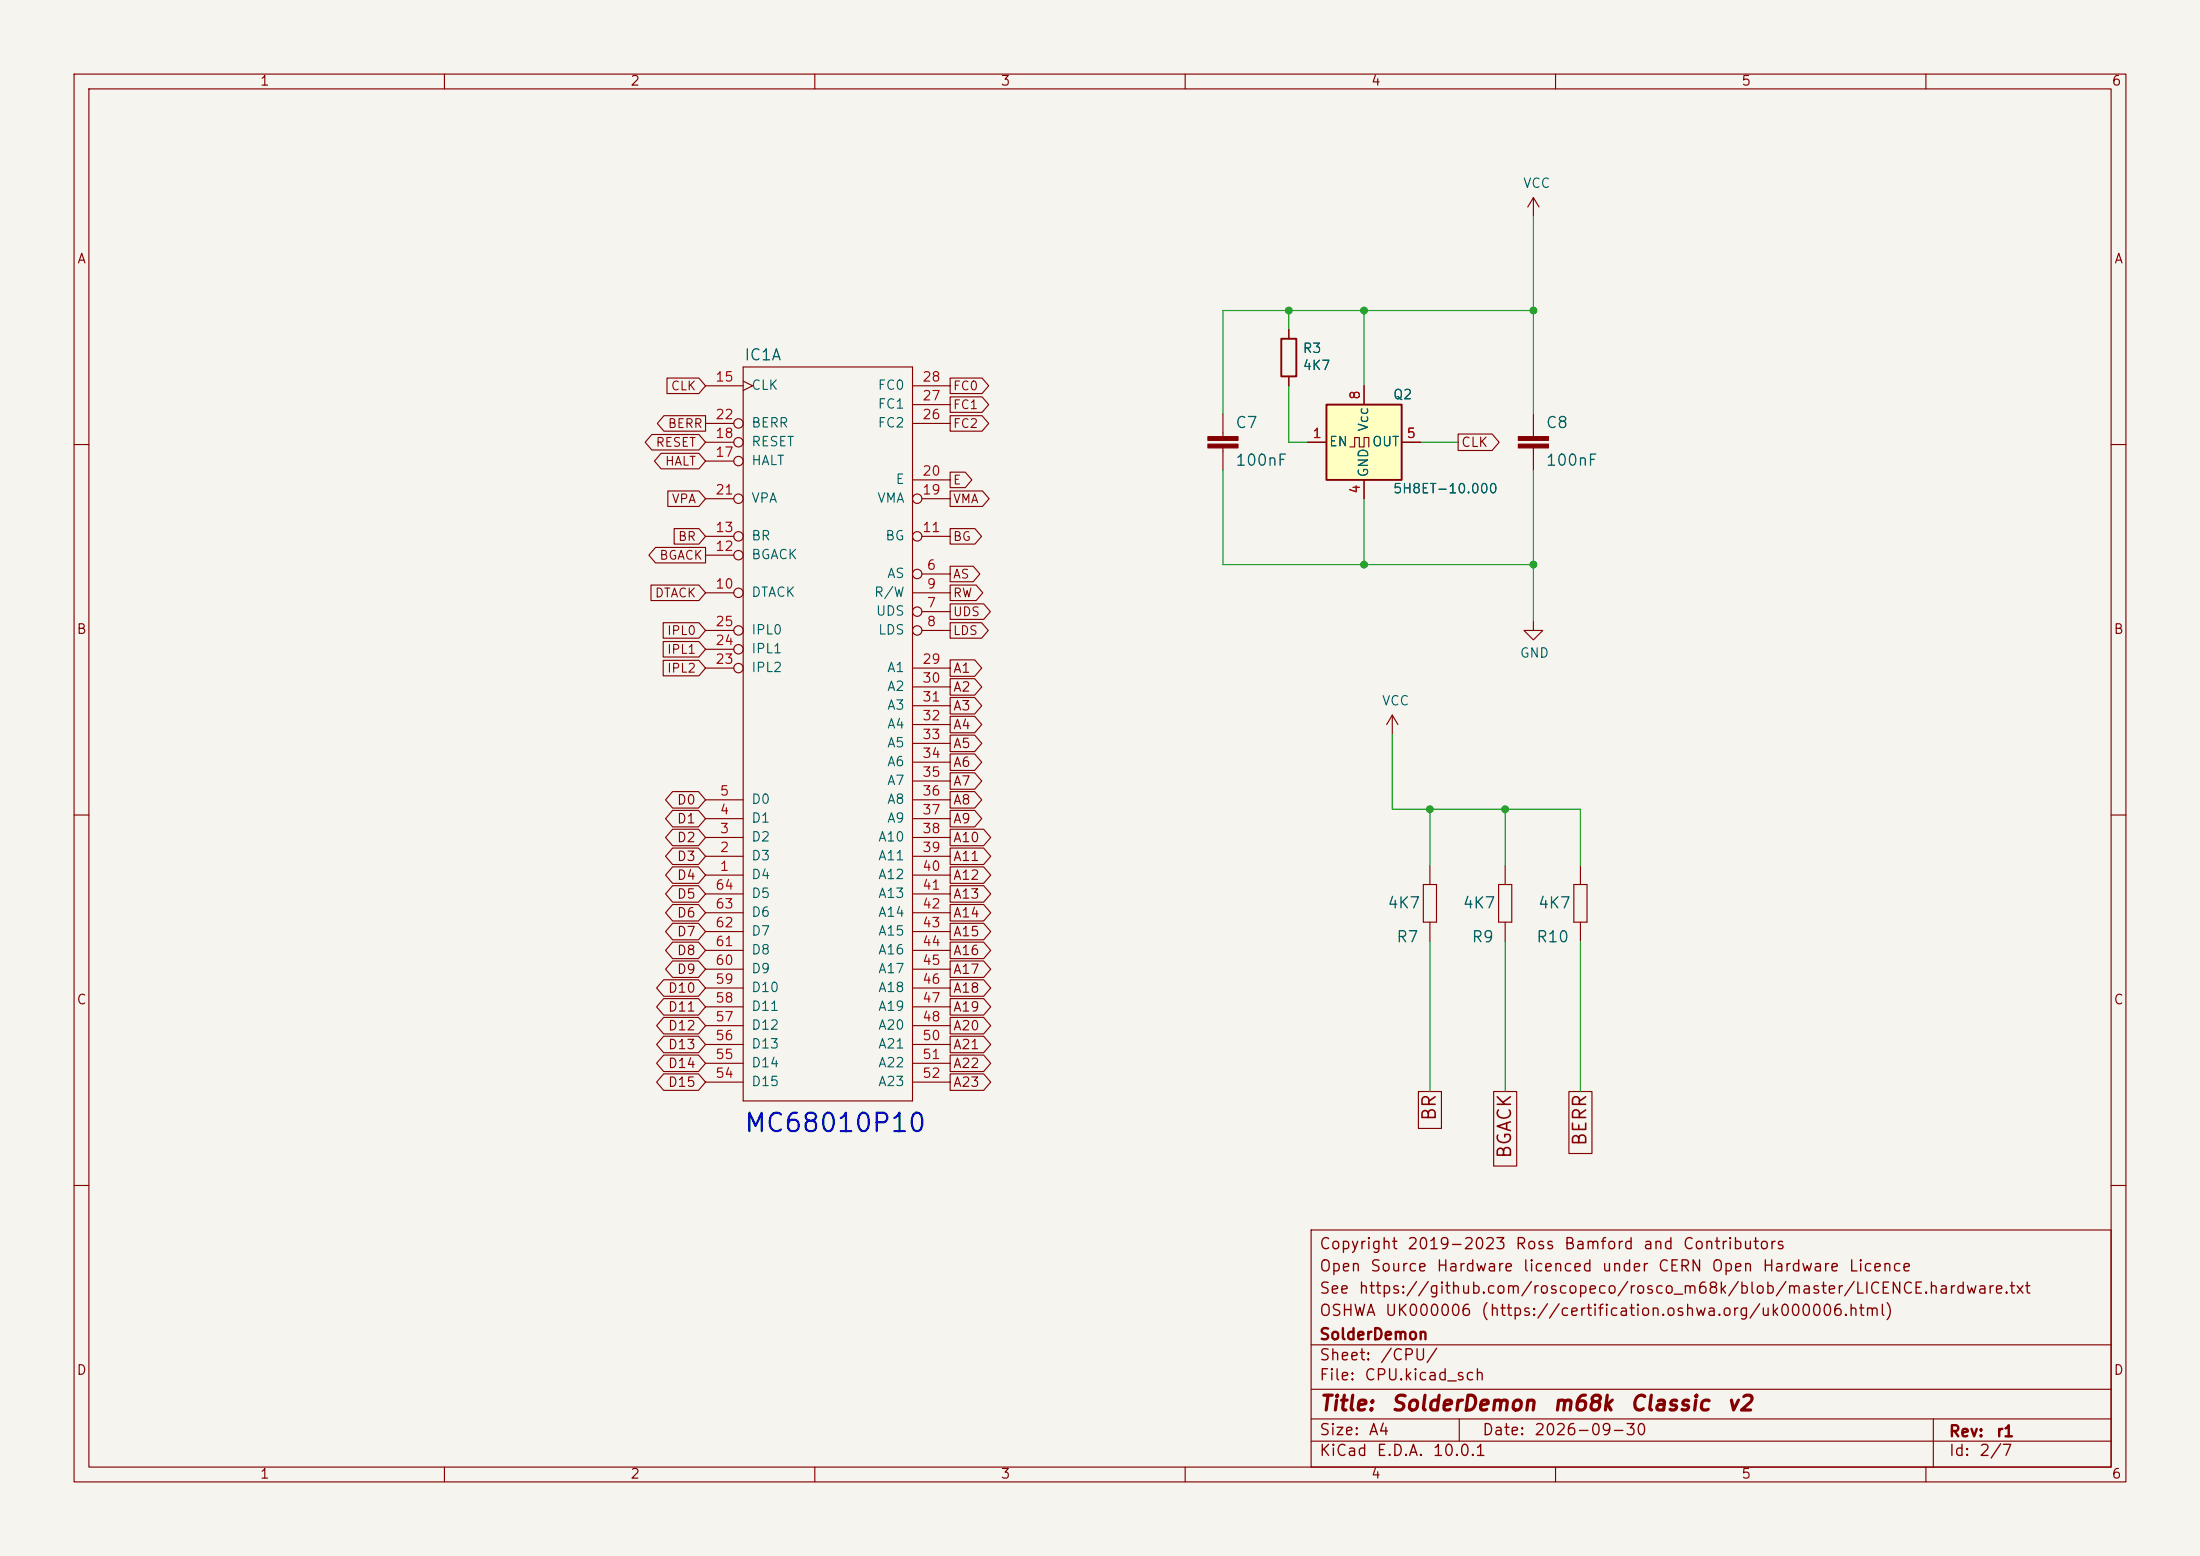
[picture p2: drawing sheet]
<svg xmlns="http://www.w3.org/2000/svg" width="297mm" height="210mm" viewBox="0 0 297 210" stroke-linecap="round" stroke-linejoin="round" font-family="sans-serif">
<path d="M0 0h297v210h-297z" fill="#f5f4ef" stroke="#f5f4ef" stroke-width=".14"/>
<g fill="none" stroke="#840000" stroke-width=".15">
<path d="M10 10h277v190h-277zM12 12h273v186h-273zM60 10v2M110 10v2M160 10v2M210 10v2M260 10v2M207 26.7l-.8 1.2M207 26.7l.8 1.2M207 26.7v2.5M95.2 52.1h5.1M95.2 59.7h3.9"/>
<path d="M95.2 57.2h3.9M100.3 51.4l1.3 .7-1.3 .6M100.3 49.5h22.9v99.1h-22.9zM123.2 52.1h5.1M123.2 57.2h5.1M123.2 54.6h5.1M165.1 55.9v3M174 44.5v1.2M174 50.8v1.3M207 55.9v3M10 60h2M95.2 72.4h3.9"/>
<path d="M95.2 74.9h3.9M95.2 62.2h3.9M95.2 67.3h3.9M123.2 64.8h5.1M124.5 77.5h3.8M124.5 72.4h3.8M124.5 67.3h3.8M165.1 60.5v3M207 60.5v3M285 60h2M95.2 85.1h3.9M95.2 80h3.9"/>
<path d="M95.2 90.2h3.9M95.2 87.6h3.9M123.2 80h5.1M123.2 90.2h5.1M123.2 92.7h5.1M123.2 95.3h5.1M123.2 97.8h5.1M124.5 82.6h3.8M124.5 85.1h3.8M188 96.5l-.8 1.3M188 96.5l.7 1.3M188 96.5v2.6"/>
<path d="M207 83.8v1.3h1.3l-1.3 1.3-1.3-1.3h1.3M10 110h2M95.2 118.1h5.1M95.2 115.6h5.1M95.2 113h5.1M95.2 110.5h5.1M95.2 108h5.1M123.2 118.1h5.1M123.2 115.6h5.1M123.2 113h5.1M123.2 110.5h5.1M123.2 108h5.1"/>
<path d="M123.2 100.3h5.1M123.2 102.9h5.1M123.2 105.4h5.1M192.2 119.4h1.7v5.1h-1.7zM193 116.8v2.6M202.3 119.4h1.8v5.1h-1.8zM203.2 116.8v2.6M212.5 119.4h1.7v5.1h-1.7zM213.4 116.8v2.6M285 110h2M95.2 120.7h5.1M95.2 123.2h5.1"/>
<path d="M95.2 125.7h5.1M95.2 128.3h5.1M95.2 130.8h5.1M95.2 133.4h5.1M95.2 135.9h5.1M95.2 138.4h5.1M123.2 120.7h5.1M123.2 123.2h5.1M123.2 125.7h5.1M123.2 128.3h5.1M123.2 130.8h5.1M123.2 133.4h5.1"/>
<path d="M123.2 135.9h5.1M123.2 138.4h5.1M193 124.5v2.5M203.2 124.5v2.5M213.4 124.5v2.5M95.2 141h5.1M95.2 143.5h5.1M95.2 146.1h5.1M123.2 141h5.1M123.2 143.5h5.1M123.2 146.1h5.1M10 160h2"/>
<path d="M177 166h108v32h-108zM285 160h2M60 198v2M110 198v2M160 198v2M177 194.5h108M177 191.5h108M177 187.5h108M177 181.5h108M197 191.5v3M210 198v2M260 198v2"/>
<path d="M261 191.5v6.5"/>
<circle cx="99.7" cy="57.1" r=".63"/>
<circle cx="99.7" cy="59.7" r=".63"/>
<circle cx="99.7" cy="72.4" r=".63"/>
<circle cx="99.7" cy="67.3" r=".63"/>
<circle cx="99.7" cy="62.2" r=".63"/>
<circle cx="99.7" cy="74.9" r=".63"/>
<circle cx="123.8" cy="72.4" r=".63"/>
<circle cx="123.8" cy="77.5" r=".63"/>
<circle cx="123.8" cy="67.3" r=".63"/>
<circle cx="99.7" cy="90.2" r=".63"/>
<circle cx="99.7" cy="85.1" r=".63"/>
<circle cx="99.7" cy="80" r=".63"/>
<circle cx="99.7" cy="87.6" r=".63"/>
<circle cx="123.8" cy="85.1" r=".63"/>
<circle cx="123.8" cy="82.5" r=".63"/>
</g>
<path d="M173 45.7h2v5.1h-2z" fill="none" stroke="#840000" stroke-width=".25"/>
<g fill="#840000" stroke="#840000" stroke-width=".15">
<path d="M163.1 58.9h4v.5h-4z"/>
<path d="M163.1 59.9h4v.6h-4z"/>
<path d="M205 58.9h4v.5h-4z"/>
<path d="M205 59.9h4v.6h-4z"/>
</g>
<path d="M179.1 54.6h10.1v10.2h-10.1z" fill="#ffffc2"/>
<path d="M179.1 54.6h10.1v10.2h-10.1z" fill="none" stroke="#840000" stroke-width=".25"/>
<g fill="none" stroke="#840000" stroke-width=".15">
<path d="M88 58.6h6.4l.8 1.1-.8 1h-6.4l-.9-1zM89.6 56.1h5.6v2.1h-5.6l-.9-1zM90 51h4.4l.8 1.1-.8 1h-4.4zM128.3 51h4.3l.9 1.1-.9 1h-4.3zM128.3 56.1h4.3l.9 1.1-.9 1h-4.3zM128.3 53.6h4.3l.9 1-.9 1.1h-4.3zM174 44.5v1.2M174 50.8v1.3M176.5 59.7h2.6M184.1 52.1v2.5M189.2 59.7h2.6M196.8 58.6h4.6l1 1.1-1 1.1h-4.6z"/>
<path d="M87.9 79h6.5l.8 1-.8 1.1h-6.5zM88.5 73.9h6.7v2.1h-6.7l-.9-1.1zM89.2 61.2h5.2l.8 1-.8 1.1h-5.2l-.8-1.1zM90.2 66.3h4.2l.8 1-.8 1.1h-4.2zM91 71.3h3.4l.8 1.1-.8 1h-3.4zM128.3 71.3h3.3l.9 1.1-.9 1h-3.3zM128.3 63.7h2l.9 1.1-.9 1h-2zM128.3 66.3h4.3l.9 1-.9 1.1h-4.3zM128.3 79h3.5l.9 1-.9 1.1h-3.5zM128.3 76.4h3.1l.9 1.1-.9 1h-3.1zM182.2 60.3h.7v-1.2h.6v1.2h.6v-1.2h.7v1.2M184.1 64.8v2.5"/>
<path d="M89.5 86.6h4.9l.8 1-.8 1.1h-4.9zM89.5 89.1h4.9l.8 1.1-.8 1h-4.9zM89.5 84h4.9l.8 1.1-.8 1h-4.9zM128.3 84h4.2l.9 1.1-.9 1h-4.2zM128.3 89.1h3.3l.9 1.1-.9 1.1h-3.3zM128.3 81.5h4.5l.9 1.1-.9 1h-4.5zM128.3 91.6h3.3l.9 1.1-.9 1.1h-3.3zM128.3 94.1h3.3l.9 1.2-.9 1.1h-3.3zM128.3 99.2h3.3l.9 1.1-.9 1.1h-3.3zM128.3 96.7h3.3l.9 1.1-.9 1.1h-3.3zM90.8 106.8h3.5l.9 1.2-.9 1.1h-3.5l-1-1.1zM90.8 114.5h3.5l.9 1.1-.9 1.1h-3.5l-1-1.1z"/>
<path d="M90.8 119.5h3.5l.9 1.2-.9 1.1h-3.5l-1-1.1zM90.8 117h3.5l.9 1.1-.9 1.1h-3.5l-1-1.1zM90.8 109.4h3.5l.9 1.1-.9 1.1h-3.5l-1-1.1zM90.8 111.9h3.5l.9 1.1-.9 1.1h-3.5l-1-1.1zM128.3 119.5h4.5l.9 1.2-.9 1.1h-4.5zM128.3 114.5h4.5l.9 1.1-.9 1.1h-4.5zM128.3 117h4.5l.9 1.1-.9 1.1h-4.5zM128.3 111.9h4.5l.9 1.1-.9 1.1h-4.5zM128.3 101.8h3.3l.9 1.1-.9 1.1h-3.3zM128.3 104.3h3.3l.9 1.1-.9 1.1h-3.3zM128.3 106.8h3.3l.9 1.2-.9 1.1h-3.3zM128.3 109.4h3.3l.9 1.1-.9 1.1h-3.3z"/>
<path d="M89.6 134.8h4.7l.9 1.1-.9 1.1h-4.7l-1-1.1zM89.6 132.2h4.7l.9 1.2-.9 1.1h-4.7l-1-1.1zM89.6 137.3h4.7l.9 1.1-.9 1.1h-4.7l-1-1.1zM89.6 139.9h4.7l.9 1.1-.9 1.1h-4.7l-1-1.1zM90.8 127.2h3.5l.9 1.1-.9 1.1h-3.5l-1-1.1zM90.8 122.1h3.5l.9 1.1-.9 1.1h-3.5l-1-1.1zM90.8 124.6h3.5l.9 1.1-.9 1.1h-3.5l-1-1.1zM90.8 129.7h3.5l.9 1.1-.9 1.1h-3.5l-1-1.1zM128.3 129.7h4.5l.9 1.1-.9 1.1h-4.5zM128.3 124.6h4.5l.9 1.1-.9 1.1h-4.5zM128.3 127.2h4.5l.9 1.1-.9 1.1h-4.5zM128.3 122.1h4.5l.9 1.1-.9 1.1h-4.5z"/>
<path d="M128.3 132.2h4.5l.9 1.2-.9 1.1h-4.5zM128.3 139.9h4.5l.9 1.1-.9 1.1h-4.5zM128.3 137.3h4.5l.9 1.1-.9 1.1h-4.5zM128.3 134.8h4.5l.9 1.1-.9 1.1h-4.5zM89.6 144.9h4.7l.9 1.2-.9 1.1h-4.7l-1-1.1zM89.6 142.4h4.7l.9 1.1-.9 1.1h-4.7l-1-1.1zM128.3 144.9h4.5l.9 1.2-.9 1.1h-4.5zM128.3 142.4h4.5l.9 1.1-.9 1.1h-4.5zM191.5 147.3h3.1v5h-3.1zM201.6 147.3h3.2v10.1h-3.2zM211.8 147.3h3.1v8.4h-3.1z"/>
</g>
<g fill="none" stroke="#009600" stroke-width=".15">
<path d="M207 29.2v26.7M174 52.1v7.6h2.5M174 41.9v2.6M184.1 41.9v10.2M191.8 59.7h5M207 41.9h-41.9v14M165.1 63.5v12.7h41.9M184.1 67.3v8.9M207 63.5v20.3M188 99.1v10.1h25.4v7.6M193 109.2v7.6M203.2 109.2v7.6"/>
<path d="M193 127v20.3M203.2 127v20.3M213.4 127v20.3"/>
</g>
<g fill="#009600" stroke="#009600" stroke-width=".14">
<circle cx="207" cy="41.9" r=".46"/>
<circle cx="207" cy="76.2" r=".46"/>
<circle cx="184.1" cy="76.2" r=".46"/>
<circle cx="184.1" cy="41.9" r=".46"/>
<circle cx="193" cy="109.2" r=".46"/>
<circle cx="203.2" cy="109.2" r=".46"/>
<circle cx="174" cy="41.9" r=".46"/>
</g>
<text font-size="2.5" fill="#0000c2" x="100.3" y="153.4">MC68010P10</text>
<g font-size="2" fill="#840000">
<text x="178" y="190.9">Title:</text>
<text x="187.7" y="190.9">SolderDemon</text>
<text x="209.5" y="190.9">m68k</text>
<text x="219.9" y="190.9">Classic</text>
<text x="233" y="190.9">v2</text>
</g>
<g font-size="1.8" fill="#840000">
<text x="194.3" y="151.4" transform="rotate(-90 194.3 151.4)">BR</text>
<text x="214.6" y="154.8" transform="rotate(-90 214.6 154.8)">BERR</text>
<text x="204.4" y="156.5" transform="rotate(-90 204.4 156.5)">BGACK</text>
</g>
<g font-size="1.5" fill="#006464">
<text x="100.4" y="49">IC1A</text>
<text x="166.7" y="58.2">C7</text>
<text x="208.6" y="58.2">C8</text>
<text x="166.7" y="63.2">100nF</text>
<text x="208.6" y="63.2">100nF</text>
<text x="187.2" y="123">4K7</text>
<text x="197.4" y="123">4K7</text>
<text x="207.5" y="123">4K7</text>
<text x="188.4" y="127.6">R7</text>
<text x="198.6" y="127.6">R9</text>
<text x="207.3" y="127.6">R10</text>
</g>
<g font-size="1.5" fill="#840000">
<text x="178" y="172">Open</text>
<text x="178" y="169">Copyright</text>
<text x="184.9" y="172">Source</text>
<text x="189.9" y="169">2019-2023</text>
<text x="193.8" y="172">Hardware</text>
<text x="204.5" y="169">Ross</text>
<text x="205.5" y="172">licenced</text>
<text x="211" y="169">Bamford</text>
<text x="216.1" y="172">under</text>
<text x="221.7" y="169">and</text>
<text x="223.7" y="172">CERN</text>
<text x="227.1" y="169">Contributors</text>
<text x="230.9" y="172">Open</text>
<text x="237.8" y="172">Hardware</text>
<text x="249.5" y="172">Licence</text>
<text x="178" y="178">OSHWA</text>
<text x="178" y="175">See</text>
<text x="183.3" y="175">https://github.com/roscopeco/rosco_m68k/blob/master/LICENCE.hardware.txt</text>
<text x="186.9" y="178">UK000006</text>
<text x="199.8" y="178">(https://certification.oshwa.org/uk000006.html)</text>
<text x="178" y="184">Sheet:</text>
<text x="178" y="181.2">SolderDemon</text>
<text x="186.2" y="184">/CPU/</text>
<text x="178" y="186.7">File:</text>
<text x="184.1" y="186.7">CPU.kicad_sch</text>
<text x="178" y="196.9">KiCad</text>
<text x="178" y="194.1">Size:</text>
<text x="184.7" y="194.1">A4</text>
<text x="185.7" y="196.9">E.D.A.</text>
<text x="193.3" y="196.9">10.0.1</text>
<text x="200" y="194.1">Date:</text>
<text x="207" y="194.1">2026-09-30</text>
<text x="263" y="194.3">Rev:</text>
<text x="263" y="196.9">Id:</text>
<text x="267.1" y="196.9">2/7</text>
<text x="269.4" y="194.3">r1</text>
</g>
<g font-size="1.3" fill="#840000">
<text x="35" y="11.9">1</text>
<text x="85" y="11.9">2</text>
<text x="135" y="11.9">3</text>
<text x="185" y="11.9">4</text>
<text x="235" y="11.9">5</text>
<text x="285" y="11.9">6</text>
<text x="10.3" y="35.9">A</text>
<text x="285.3" y="35.9">A</text>
<text x="197.2" y="60.6">CLK</text>
<text x="10.3" y="85.9">B</text>
<text x="285.3" y="85.9">B</text>
<text x="128.6" y="91.1">A1</text>
<text x="128.6" y="93.7">A2</text>
<text x="128.6" y="96.2">A3</text>
<text x="128.6" y="101.3">A5</text>
<text x="128.6" y="98.7">A4</text>
<text x="128.6" y="103.8">A6</text>
<text x="128.6" y="106.4">A7</text>
<text x="91.3" y="108.9">D0</text>
<text x="91.3" y="111.4">D1</text>
<text x="91.3" y="114">D2</text>
<text x="128.6" y="114">A10</text>
<text x="128.6" y="108.9">A8</text>
<text x="128.6" y="111.4">A9</text>
<text x="91.3" y="116.5">D3</text>
<text x="91.3" y="119.1">D4</text>
<text x="128.6" y="116.5">A11</text>
<text x="128.6" y="119.1">A12</text>
<text x="91.3" y="121.6">D5</text>
<text x="91.3" y="124.1">D6</text>
<text x="128.6" y="121.6">A13</text>
<text x="128.6" y="124.1">A14</text>
<text x="91.3" y="129.2">D8</text>
<text x="91.3" y="126.7">D7</text>
<text x="91.3" y="131.8">D9</text>
<text x="128.6" y="131.8">A17</text>
<text x="128.6" y="126.7">A15</text>
<text x="128.6" y="129.2">A16</text>
<text x="10.3" y="135.9">C</text>
<text x="90.1" y="136.8">D11</text>
<text x="90.1" y="134.3">D10</text>
<text x="128.6" y="134.3">A18</text>
<text x="128.6" y="136.8">A19</text>
<text x="285.3" y="135.9">C</text>
<text x="90.1" y="139.4">D12</text>
<text x="90.1" y="141.9">D13</text>
<text x="128.6" y="141.9">A21</text>
<text x="128.6" y="139.4">A20</text>
<text x="90.1" y="147">D15</text>
<text x="90.1" y="144.5">D14</text>
<text x="128.6" y="147">A23</text>
<text x="128.6" y="144.5">A22</text>
<text x="10.3" y="185.9">D</text>
<text x="285.3" y="185.9">D</text>
<text x="35" y="199.9">1</text>
<text x="85" y="199.9">2</text>
<text x="135" y="199.9">3</text>
<text x="185" y="199.9">4</text>
<text x="235" y="199.9">5</text>
<text x="285" y="199.9">6</text>
</g>
<g font-size="1.3" fill="#006464">
<text x="205.5" y="25.7">VCC</text>
<text x="175.8" y="48">R3</text>
<text x="101.3" y="52.9">CLK</text>
<text x="118.4" y="52.9">FC0</text>
<text x="175.8" y="50.3">4K7</text>
<text x="101.3" y="58">BERR</text>
<text x="118.4" y="58">FC2</text>
<text x="118.4" y="55.5">FC1</text>
<text x="185" y="58.3" transform="rotate(-90 185 58.3)">Vcc</text>
<text x="188" y="54.2">Q2</text>
<text x="101.3" y="63.1">HALT</text>
<text x="101.3" y="60.6">RESET</text>
<text x="120.8" y="65.6">E</text>
<text x="179.3" y="60.6">EN</text>
<text x="185" y="64.5" transform="rotate(-90 185 64.5)">GND</text>
<text x="185.1" y="60.6">OUT</text>
<text x="101.3" y="68.2">VPA</text>
<text x="118.3" y="68.2">VMA</text>
<text x="188" y="66.9">5H8ET-10.000</text>
<text x="101.3" y="75.8">BGACK</text>
<text x="101.3" y="73.3">BR</text>
<text x="119.4" y="73.3">BG</text>
<text x="101.3" y="80.9">DTACK</text>
<text x="117.9" y="80.9">R/W</text>
<text x="118.2" y="83.4">UDS</text>
<text x="119.7" y="78.3">AS</text>
<text x="101.3" y="88.5">IPL1</text>
<text x="101.3" y="86">IPL0</text>
<text x="118.5" y="86">LDS</text>
<text x="205.1" y="89.1">GND</text>
<text x="101.3" y="91">IPL2</text>
<text x="119.7" y="91">A1</text>
<text x="119.7" y="93.6">A2</text>
<text x="186.5" y="95.5">VCC</text>
<text x="119.7" y="96.1">A3</text>
<text x="119.7" y="98.7">A4</text>
<text x="119.7" y="101.2">A5</text>
<text x="119.7" y="103.7">A6</text>
<text x="119.7" y="106.3">A7</text>
<text x="101.3" y="113.9">D2</text>
<text x="101.3" y="111.4">D1</text>
<text x="101.3" y="108.8">D0</text>
<text x="118.5" y="113.9">A10</text>
<text x="119.7" y="108.8">A8</text>
<text x="119.7" y="111.4">A9</text>
<text x="101.3" y="119">D4</text>
<text x="101.3" y="116.4">D3</text>
<text x="118.5" y="116.4">A11</text>
<text x="118.5" y="119">A12</text>
<text x="101.3" y="124.1">D6</text>
<text x="101.3" y="121.5">D5</text>
<text x="118.5" y="121.5">A13</text>
<text x="118.5" y="124.1">A14</text>
<text x="101.3" y="131.7">D9</text>
<text x="101.3" y="129.1">D8</text>
<text x="101.3" y="126.6">D7</text>
<text x="118.5" y="126.6">A15</text>
<text x="118.5" y="129.1">A16</text>
<text x="118.5" y="131.7">A17</text>
<text x="101.3" y="136.8">D11</text>
<text x="101.3" y="134.2">D10</text>
<text x="118.5" y="134.2">A18</text>
<text x="118.5" y="136.8">A19</text>
<text x="101.3" y="141.8">D13</text>
<text x="101.3" y="139.3">D12</text>
<text x="118.5" y="139.3">A20</text>
<text x="118.5" y="141.8">A21</text>
<text x="101.3" y="146.9">D15</text>
<text x="101.3" y="144.4">D14</text>
<text x="118.5" y="144.4">A22</text>
<text x="118.5" y="146.9">A23</text>
</g>
<g font-size="1.3" fill="#a90000">
<text x="96.5" y="51.8">15</text>
<text x="124.4" y="51.8">28</text>
<text x="96.5" y="59.4">18</text>
<text x="96.5" y="56.9">22</text>
<text x="124.4" y="56.9">26</text>
<text x="124.4" y="54.4">27</text>
<text x="177.1" y="59.4">1</text>
<text x="183.9" y="54" transform="rotate(-90 183.9 54)">8</text>
<text x="189.8" y="59.4">5</text>
<text x="96.5" y="62">17</text>
<text x="124.4" y="64.5">20</text>
<text x="96.5" y="67.1">21</text>
<text x="124.4" y="67.1">19</text>
<text x="183.9" y="66.7" transform="rotate(-90 183.9 66.7)">4</text>
<text x="96.5" y="74.7">12</text>
<text x="96.5" y="72.1">13</text>
<text x="124.4" y="72.1">11</text>
<text x="125" y="77.2">6</text>
<text x="96.5" y="79.8">10</text>
<text x="125" y="82.3">7</text>
<text x="125" y="79.8">9</text>
<text x="96.5" y="89.9">23</text>
<text x="96.5" y="87.4">24</text>
<text x="96.5" y="84.8">25</text>
<text x="124.4" y="89.9">29</text>
<text x="125" y="84.8">8</text>
<text x="124.4" y="92.5">30</text>
<text x="124.4" y="95">31</text>
<text x="124.4" y="97.5">32</text>
<text x="124.4" y="100.1">33</text>
<text x="97.1" y="107.7">5</text>
<text x="124.4" y="102.6">34</text>
<text x="124.4" y="105.2">35</text>
<text x="124.4" y="107.7">36</text>
<text x="97.1" y="112.8">3</text>
<text x="97.1" y="110.2">4</text>
<text x="124.4" y="110.2">37</text>
<text x="124.4" y="112.8">38</text>
<text x="97.1" y="117.9">1</text>
<text x="97.1" y="115.3">2</text>
<text x="124.4" y="115.3">39</text>
<text x="124.4" y="117.9">40</text>
<text x="96.5" y="125.5">62</text>
<text x="96.5" y="122.9">63</text>
<text x="96.5" y="120.4">64</text>
<text x="124.4" y="120.4">41</text>
<text x="124.4" y="122.9">42</text>
<text x="124.4" y="125.5">43</text>
<text x="96.5" y="130.6">60</text>
<text x="96.5" y="128">61</text>
<text x="124.4" y="128">44</text>
<text x="124.4" y="130.6">45</text>
<text x="96.5" y="135.6">58</text>
<text x="96.5" y="133.1">59</text>
<text x="124.4" y="133.1">46</text>
<text x="124.4" y="135.6">47</text>
<text x="96.5" y="143.3">55</text>
<text x="96.5" y="140.7">56</text>
<text x="96.5" y="138.2">57</text>
<text x="124.4" y="138.2">48</text>
<text x="124.4" y="140.7">50</text>
<text x="124.4" y="143.3">51</text>
<text x="96.5" y="145.8">54</text>
<text x="124.4" y="145.8">52</text>
</g>
<g font-size="1.2" fill="#840000">
<text x="90.5" y="53">CLK</text>
<text x="128.6" y="53">FC0</text>
<text x="90.1" y="58.1">BERR</text>
<text x="128.6" y="58.1">FC2</text>
<text x="128.6" y="55.5">FC1</text>
<text x="88.4" y="60.6">RESET</text>
<text x="89.7" y="63.1">HALT</text>
<text x="128.6" y="65.7">E</text>
<text x="90.6" y="68.2">VPA</text>
<text x="128.6" y="68.2">VMA</text>
<text x="88.9" y="75.8">BGACK</text>
<text x="91.5" y="73.3">BR</text>
<text x="128.6" y="73.3">BG</text>
<text x="88.3" y="80.9">DTACK</text>
<text x="128.6" y="83.5">UDS</text>
<text x="128.6" y="80.9">RW</text>
<text x="128.6" y="78.4">AS</text>
<text x="90" y="88.5">IPL1</text>
<text x="90" y="86">IPL0</text>
<text x="128.6" y="86">LDS</text>
<text x="90" y="91.1">IPL2</text>
</g>
</svg>
